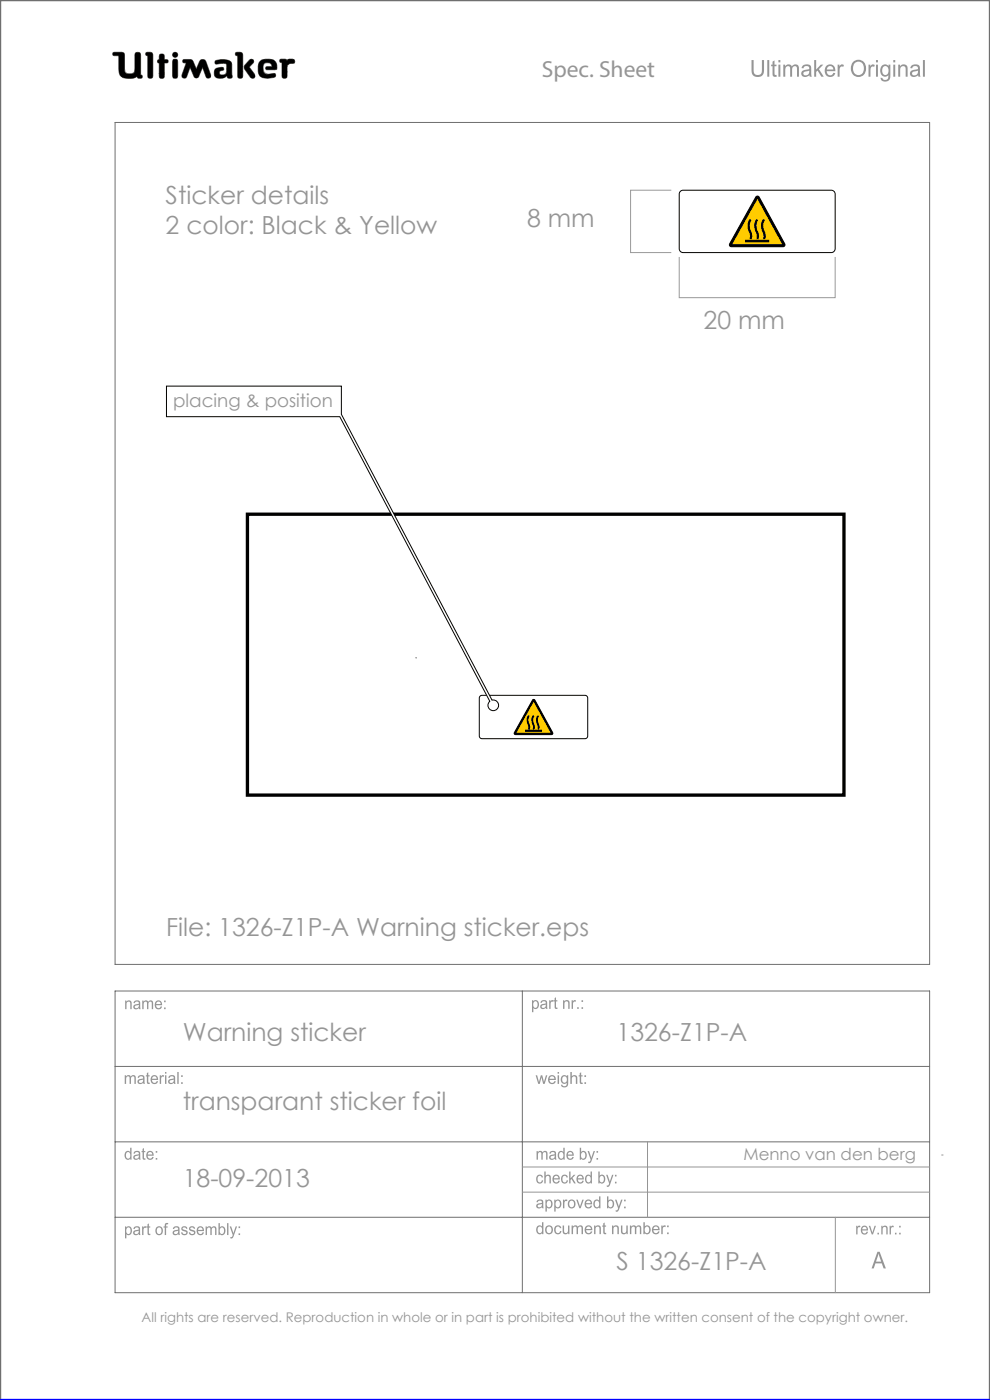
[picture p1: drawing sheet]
<svg xmlns="http://www.w3.org/2000/svg" width="210mm" height="297mm" viewBox="0 0 210 297" stroke-linecap="round" stroke-linejoin="round" font-family="sans-serif">
<!-- layer: Laag 1 -->
<g fill="none" stroke="#6f6f6f" stroke-width=".21">
<path d="M24 11.1h1.8l.5 .2 .2 4a1.62 1.62 0 0 0 2 0l.2-4a.65 .65 0 0 1 .7-.2 .65 .65 0 0 1 .4 .6v4.2l.3 .1-.1 .6a.65 .65 0 0 1-.9-.3 4 4 0 0 1-3 .2l-.6-.5-.2-.6-.1-3.6h-1.2l-.1-.3zM29.1 16.2v.1M31 11.1l1.2 .1 .2 .4v4.8a.59 .59 0 0 1-.7 .2 .59 .59 0 0 1-.4-.5v-4.3l-.4-.1zM33.8 13.4h.1M33.8 12.6h.1M33.8 12.6l-.3 .1-.1 .3 .1 .3 .3 .1M33.8 12.6v-1a.59 .59 0 0 1 .7-.1 .59 .59 0 0 1 .4 .5v.6l.6 .1a.4 .4 0 0 1 0 .6l-.6 .1-.1 3.1a.59 .59 0 0 1-.6 .1 .59 .59 0 0 1-.4-.5v-2.7M36.8 12.6h.7l.2 .5v3l-.2 .4-.3 .1-.4-.1-.2-.4v-3zM38.9 12.7l1.3-.1 .6 .2 .8 1.9 .9-2 .6-.1 .4 .1 1.2 3.2v.5l-.4 .2-.4-.1-.9-2.2-.9 2-.5 .3-.3-.2-1-2.1-.7 1.9-.3 .4-.5-.1-.2-.1v-.5l.9-2.6-.7-.1zM42.1 16.2h.1M45.7 12.9a3.6 3.6 0 0 1 3.3 .3l.2 .5v2.1a.53 .53 0 0 1-.2 .8l-.7-.1-.2-.4a1.97 1.97 0 0 1-2.5 .2 1.34 1.34 0 0 1 .4-1.8l1.3-.2 .1 .6a.74 .74 0 0 0-.9 .7 .95 .95 0 0 0 1.4 .1l.2-.6-.1-1.5a2.7 2.7 0 0 0-2 0l-.4-.2zM50.1 11.1l1.2 .1 .2 .4-.1 4.8a.59 .59 0 0 1-.6 .2 .59 .59 0 0 1-.4-.5v-4.3l-.4-.1z"/>
<path d="M52.9 12.8l.4-.2 .4 .1 .1 .4-.9 1.1 1.1 1.5 .1 .6-.2 .3h-.4a5.9 5.9 0 0 1-1.7-2.3l.2-.5zM56.6 14.8h.1M56.6 14.8l-.3-.3 .2-.3 1.2-.1-.2-.5a1.04 1.04 0 0 0-1.7 .5l.2 1.3 .8 .4M56.6 14.8h1.7l.4-.2a1.66 1.66 0 0 0-1.5-2l-1.7 .1a2.65 2.65 0 0 0-.3 3.5 3.5 3.5 0 0 0 3.2 .1l.1-.3-.2-.4-1.5 .2M56.8 15.8h.1M59.5 12.6h1.1l.3 .2a1.21 1.21 0 0 1 1.5-.1l.1 .6-1 .2-.6 .4-.1 2.5a.59 .59 0 0 1-.6 .2 .59 .59 0 0 1-.4-.5v-2.8l-.4-.2zM24.4 26h172.8v178.6h-172.8zM24.4 210.2h172.8v64h-172.8zM110.8 210.2v64M24.4 226.2h172.8M24.4 242.2h172.8M24.4 258.2h172.8"/>
<circle cx="37.2" cy="11.6" r=".56"/>
</g>
<path d="M0 297v-297h210v297" fill="none" stroke="#6f6f6f" stroke-width=".5"/>
<path d="M110.8 247.6h86.4M110.8 252.9h86.4M137.4 242.2v16M177.2 258.2v16M199.7 245h.4" fill="none" stroke="#959595" stroke-width=".21"/>
<path d="M0 297h210" fill="none" stroke="#00f" stroke-width=".5"/>
<path d="M45.7 12.9l-.1 .4 .2 .3 1.7-.2 .6 .2-.1 1.8-.2 .4-.5 .1a.54 .54 0 0 1-.8-.5 .54 .54 0 0 1 .8-.5l.2-.1-.1-.4-.4-.1a1.31 1.31 0 0 0-1.5 .9 1.14 1.14 0 0 0 .3 1.2 1.14 1.14 0 0 0 1.2 .2l.8-.3a.23 .23 0 0 1 .3-.2 .23 .23 0 0 1 .2 .4 .58 .58 0 0 0 .8 .1 .58 .58 0 0 0 .1-.9v-2a1.32 1.32 0 0 0-1.7-1.1zM50 11.2v.5l.4 .1v4.5l.2 .3h.6l.3-.4v-4.7l-.4-.4zM53 12.7l-1.1 1.2-.1 .5 1.4 2.1 .6 .1 .3-.3v-.4l-1.2-1.7 .9-.9v-.4l-.3-.3zM55.1 13a2.66 2.66 0 0 0 .3 3.4l1.4 .2 1.3-.2 .4-.3-.2-.5-1.5 .2-.6-.2-.3-.4-.1-.9a.98 .98 0 0 1 .7-1 .98 .98 0 0 1 1.1 .5l.1 .3-1.2 .1-.1 .4 .2 .2h1.6a.49 .49 0 0 0 .5-.2 .49 .49 0 0 0 0-.6 1.57 1.57 0 0 0-2-1.4h-.9zM59.4 12.6v.5l.4 .2v3l.3 .3h.5l.3-.4v-2.3l.6-.4 .9-.1 .1-.6-.4-.3-.9 .1-.3 .2-.3-.2zM36.7 12.6l-.1 3.7 .2 .3h.6l.3-.4v-3.3l-.3-.3zM36.6 11.6a.56 .56 0 0 0 1.1 0 .56 .56 0 0 0-1.1 0zM33.9 11.6l-.1 1-.3 .2-.1 .3 .4 .3v3l.2 .2h.5l.3-.1 .1-.3v-2.8l.7-.1 .1-.4-.2-.2-.6-.1-.2-1.1zM31 11.2l-.1 .5 .4 .1 .1 4.5 .2 .3h.5l.3-.4v-4.7l-.4-.4zM38.8 12.7v.6h.7l-.9 2.7 .2 .5 .4 .1 .3-.2 .8-2.1 .9 2 .2 .2h.4l.3-.2 .9-2 .8 2.1 .5 .2 .4-.3v-.4l-1-2.8-.3-.4-.5-.1-.4 .2-.9 1.9-.9-2-.5-.1zM24 11.2l-.1 .3 .2 .3h1.1v2.7a1.73 1.73 0 0 0 2.1 2.1 2.42 2.42 0 0 0 1.8-.4l.3 .4h.6l.2-.3-.1-.3-.3-.1v-4.3l-.1-.3-.2-.2h-.6l-.3 .4v3.4a.89 .89 0 0 1-1.3 .8 .81 .81 0 0 1-.9-1.1l-.1-3.3-.5-.2z" fill-rule="evenodd" fill="#000"/>
<g fill="#959595">
<path d="M195.8 12.7h.4v3.6h-.4zM193.5 15.4a.59 .59 0 0 0 .6 .6 .59 .59 0 0 0 .6-.6v-.4zM193.3 14a1.02 1.02 0 0 1 1.1-.4 1.02 1.02 0 0 1 .7 1l.2 1.7h-.5v-.3a.93 .93 0 0 1-1.1 .3 .93 .93 0 0 1-.7-.9 1.85 1.85 0 0 1 1.7-.8 .62 .62 0 0 0-.5-.6 .62 .62 0 0 0-.7 .5l-.4-.1zM190.5 13.7h.4v.4a.88 .88 0 0 1 1.1-.4 .88 .88 0 0 1 .5 1v1.6h-.4v-1.6a.6 .6 0 0 0-.7-.6 .6 .6 0 0 0-.5 .8v1.4h-.4zM189.5 13.7h.4v2.6h-.4zM189.5 12.7h.4v.5h-.4zM187.5 14.1a1.07 1.07 0 0 0 .3 1.8 1.01 1.01 0 0 0 .7-.9 1.01 1.01 0 0 0-.7-1zM187 14a.94 .94 0 0 1 1.5 0v-.3h.4v2.2a1.07 1.07 0 0 1-.8 1.4 1.07 1.07 0 0 1-1.3-.8l.4 .1a.7 .7 0 0 0 .9 .3 .7 .7 0 0 0 .3-1 1.13 1.13 0 0 1-1.4 0 1.13 1.13 0 0 1-.2-1.4zM185.8 13.7h.4v2.6h-.4zM185.8 12.7h.4v.5h-.4zM184.2 13.7h.4v.4a.58 .58 0 0 1 1-.3l-.2 .4a.56 .56 0 0 0-.6 .1 .56 .56 0 0 0-.2 .6v1.4h-.4zM181.3 13.4a1.45 1.45 0 0 0-.3 1.7 1.45 1.45 0 0 0 1.4 .8 1.51 1.51 0 0 0 .8-1.5 1.51 1.51 0 0 0-1.1-1.3zM180.9 13.2a1.66 1.66 0 0 1 2.1-.3 1.66 1.66 0 0 1 .7 2 1.64 1.64 0 0 1-2 1.4 1.64 1.64 0 0 1-1.2-2.2zM177.7 13.7h.4v.4a.58 .58 0 0 1 .9-.3l-.1 .4a.56 .56 0 0 0-.7 .1 .56 .56 0 0 0-.1 .6v1.4h-.4zM175.6 14.2l-.2 .5h1.4a.68 .68 0 0 0-.4-.6 .68 .68 0 0 0-.8 .1zM175.2 14a1.15 1.15 0 0 1 1.4-.2 1.15 1.15 0 0 1 .6 1.3h-1.8a.72 .72 0 0 0 .5 .8 .72 .72 0 0 0 .9-.5l.4 .1a1.18 1.18 0 0 1-1.5 .8 1.18 1.18 0 0 1-.7-1.6zM172.7 12.7h.4v2.1l1-1.1h.5l-.9 1 1 1.6h-.5l-.8-1.3-.3 .3v1h-.4zM170.5 15.4a.59 .59 0 0 0 .5 .6 .59 .59 0 0 0 .6-.6l.1-.4zM170.2 14a1.02 1.02 0 0 1 1.2-.4 1.02 1.02 0 0 1 .7 1l.1 1.7h-.4l-.1-.3a.93 .93 0 0 1-1.1 .3 .93 .93 0 0 1-.6-.9 1.85 1.85 0 0 1 1.7-.8 .62 .62 0 0 0-.6-.6 .62 .62 0 0 0-.7 .5l-.4-.1zM166.2 13.7h.3v.4a.81 .81 0 0 1 1.5 0 .79 .79 0 0 1 .9-.4 .79 .79 0 0 1 .6 .8v1.8h-.4v-1.6a.55 .55 0 0 0-.6-.7 .55 .55 0 0 0-.5 .8v1.5h-.4v-1.7a.52 .52 0 0 0-.5-.6 .52 .52 0 0 0-.5 .6v1.7h-.4zM165.1 13.7h.4v2.6h-.4zM165.1 12.7h.4v.5h-.4zM163.9 13.1l.4-.3v.9h.4v.4h-.4v1.4l.1 .4h.3l.1 .4a.61 .61 0 0 1-.7-.1 .61 .61 0 0 1-.2-.7v-1.4h-.3v-.4h.3zM162.8 12.7h.4v3.6h-.4zM159.4 12.7h.5v2.1a.91 .91 0 0 0 .8 1.1 .91 .91 0 0 0 .9-1.1v-2.1h.5v2.1a1.34 1.34 0 0 1-1.4 1.5 1.34 1.34 0 0 1-1.3-1.5z"/>
<path d="M34.8 213.7h.3v.4h-.3zM34.8 212.3h.3v.3h-.3zM33.3 212.6l-.2 .4h1l-.3-.5zM33 212.5a.8 .8 0 0 1 1-.2 .8 .8 0 0 1 .4 1h-1.3a.5 .5 0 0 0 .4 .5 .5 .5 0 0 0 .6-.3h.3a.83 .83 0 0 1-1.1 .6 .83 .83 0 0 1-.5-1.2zM30.2 212.3h.2v.2a.56 .56 0 0 1 .5-.3 .56 .56 0 0 1 .5 .3 .55 .55 0 0 1 .7-.3 .55 .55 0 0 1 .4 .6v1.3h-.3v-1.2a.39 .39 0 0 0-.4-.4 .39 .39 0 0 0-.3 .5v1.1h-.3v-1.2a.36 .36 0 0 0-.4-.4 .36 .36 0 0 0-.3 .4v1.2h-.3zM28.6 213.5a.44 .44 0 0 0 .5 .4 .44 .44 0 0 0 .4-.6v-.1zM28.4 212.5a.78 .78 0 0 1 1.1-.2 .78 .78 0 0 1 .2 1l.1 .8h-.3v-.2a.6 .6 0 0 1-.9 .2 .6 .6 0 0 1-.1-1l.7-.1a.31 .31 0 0 0 .2-.5 .31 .31 0 0 0-.5 0l-.3 .3h-.3zM26.5 212.3h.3v.2a.61 .61 0 0 1 .8-.2 .61 .61 0 0 1 .3 .7v1.1h-.3v-1.4a.43 .43 0 0 0-.5-.2 .43 .43 0 0 0-.3 .6v1h-.3z"/>
<path d="M38.4 229.6h.4v.3h-.4zM38.4 228.1h.4v.4h-.4zM37.6 227.4h.3v2.5h-.3zM36 229.3a.47 .47 0 0 0 .6 .4 .47 .47 0 0 0 .3-.7zM35.8 228.3a.79 .79 0 0 1 1.1-.2 .79 .79 0 0 1 .3 1.1v.7h-.3v-.2a.61 .61 0 0 1-.9 .2 .61 .61 0 0 1-.1-.9l.7-.2a.28 .28 0 0 0 .2-.3 .28 .28 0 0 0-.4-.2l-.3 .1-.1 .3-.3-.1zM35 228.1h.3v1.8h-.3zM35 227.4h.3v.4h-.3zM33.9 228.1h.3v.3l.2-.3 .4 .1-.1 .3-.3-.1-.2 .3v1.2h-.3zM32.4 228.5l-.1 .4h.9l-.3-.5zM32.2 228.3a.81 .81 0 0 1 .9-.1 .81 .81 0 0 1 .4 .9h-1.3a.51 .51 0 0 0 .4 .6 .51 .51 0 0 0 .6-.3h.3a.84 .84 0 0 1-1.1 .5 .84 .84 0 0 1-.4-1.1zM31.2 227.7l.2-.2v.6h.3v.3h-.3v1l.1 .3h.2l.1 .2a.44 .44 0 0 1-.5 0 .44 .44 0 0 1-.1-.5v-1h-.3v-.3h.3zM29.5 229.3a.47 .47 0 0 0 .6 .4 .47 .47 0 0 0 .3-.7zM29.3 228.3a.79 .79 0 0 1 1.1-.2 .79 .79 0 0 1 .3 1.1v.7h-.3v-.2a.61 .61 0 0 1-.9 .2 .61 .61 0 0 1-.1-.9l.7-.2a.28 .28 0 0 0 .2-.3 .28 .28 0 0 0-.4-.2l-.3 .1-.1 .3-.3-.1zM26.5 228.1h.2v.3a.57 .57 0 0 1 1 0 .56 .56 0 0 1 .7-.3 .56 .56 0 0 1 .4 .6v1.2h-.3v-1.1a.4 .4 0 0 0-.4-.5 .4 .4 0 0 0-.3 .6v1h-.3v-1.1a.37 .37 0 0 0-.4-.5 .37 .37 0 0 0-.3 .5v1.1h-.3z"/>
<path d="M33 245.7h.4v.3h-.4zM33 244.2h.4v.3h-.4zM31.5 244.5l-.2 .4h1l-.3-.5zM31.2 244.4a.81 .81 0 0 1 1-.1 .81 .81 0 0 1 .4 .9h-1.3a.5 .5 0 0 0 .4 .6 .5 .5 0 0 0 .6-.4l.3 .1a.84 .84 0 0 1-1.1 .5 .84 .84 0 0 1-.5-1.2zM30.2 243.7l.3-.2v.7h.3v.2h-.3v1.1l.1 .2h.2l.1 .3a.43 .43 0 0 1-.5 0 .43 .43 0 0 1-.2-.5v-1.1h-.2v-.2h.2zM28.6 245.4a.44 .44 0 0 0 .5 .4 .44 .44 0 0 0 .4-.6v-.1zM28.4 244.4a.78 .78 0 0 1 1.1-.2 .78 .78 0 0 1 .2 1l.1 .8h-.3v-.2a.61 .61 0 0 1-.9 .2 .61 .61 0 0 1-.1-.9l.7-.2a.28 .28 0 0 0 .2-.3 .28 .28 0 0 0-.4-.2l-.3 .1-.1 .2h-.3zM27 244.4a.73 .73 0 0 0-.3 .8 .73 .73 0 0 0 .7 .6 .82 .82 0 0 0-.2-1.4zM26.6 244.4l.5-.3 .5 .3v-.9h.3v2.5h-.3v-.2a.71 .71 0 0 1-.9 .1 .71 .71 0 0 1-.3-.8z"/>
<path d="M50.6 261.7h.3v.3h-.3zM50.6 260.2h.3v.3h-.3zM48.7 260.2h.3l.5 1.5 .5-1.5h.3l-.7 1.8a.74 .74 0 0 1-.7 .7l-.1-.3h.3l.3-.4zM48.2 259.5h.3v2.5h-.3zM46.7 260.6a.67 .67 0 0 0-.1 .7 .67 .67 0 0 0 .6 .4 .83 .83 0 0 0-.1-1.3zM46.3 259.5h.3v.9a.7 .7 0 0 1 .9-.2 .7 .7 0 0 1 .3 .9 .71 .71 0 0 1-.3 .8 .71 .71 0 0 1-.9-.1v.2h-.3zM43.6 260.2h.3v.2a.56 .56 0 0 1 .5-.3 .56 .56 0 0 1 .5 .4 .55 .55 0 0 1 .6-.4 .55 .55 0 0 1 .4 .6v1.3h-.3v-1.1a.39 .39 0 0 0-.4-.5 .39 .39 0 0 0-.3 .5v1.1h-.3v-1.2a.36 .36 0 0 0-.3-.4 .36 .36 0 0 0-.4 .4v1.2h-.3zM42.2 260.5l-.2 .4h1l-.3-.5zM41.9 260.4a.8 .8 0 0 1 1-.2 .8 .8 0 0 1 .4 1h-1.3a.5 .5 0 0 0 .4 .6 .5 .5 0 0 0 .6-.4l.3 .1a.83 .83 0 0 1-1.1 .5 .83 .83 0 0 1-.5-1.2zM40.3 260.3a.7 .7 0 0 1 1.1 .3l-.3 .1a.34 .34 0 0 0-.4-.3 .34 .34 0 0 0-.3 .4 .88 .88 0 0 1 1 .8 .74 .74 0 0 1-.7 .4 .74 .74 0 0 1-.7-.5l.3-.1a.38 .38 0 0 0 .5 .4 .38 .38 0 0 0 .3-.5 .88 .88 0 0 1-1-.8zM38.6 260.3a.7 .7 0 0 1 1.2 .3l-.3 .1a.34 .34 0 0 0-.4-.3 .34 .34 0 0 0-.3 .4 .88 .88 0 0 1 1 .8 .74 .74 0 0 1-.8 .4 .74 .74 0 0 1-.6-.5l.3-.1a.38 .38 0 0 0 .4 .4 .38 .38 0 0 0 .3-.5 .88 .88 0 0 1-.9-.8zM37 261.4a.44 .44 0 0 0 .5 .4 .44 .44 0 0 0 .3-.6v-.1zM36.8 260.4a.78 .78 0 0 1 1-.2 .78 .78 0 0 1 .3 1l.1 .8h-.3l-.1-.2a.6 .6 0 0 1-.9 .2 .6 .6 0 0 1 0-.9l.6-.2a.31 .31 0 0 0 .2-.5 .31 .31 0 0 0-.5 0l-.3 .3h-.2zM35.1 259.5h.6l-.1 .2-.3 .2-.1 .3h.4v.2h-.4v1.6h-.3v-1.6h-.2v-.2h.2zM33.4 260.6a.63 .63 0 0 0-.1 .8 .63 .63 0 0 0 .8 .2 .64 .64 0 0 0 .1-.9 .64 .64 0 0 0-.8-.1zM33.2 260.4a.87 .87 0 0 1 1.4 .7 .87 .87 0 0 1-1.4 .7l-.2-.7zM31.3 259.7l.3-.2v.7h.3v.2h-.3v1.1l.1 .2h.2v.3a.43 .43 0 0 1-.5 0 .43 .43 0 0 1-.1-.5v-1.1h-.2v-.2h.2zM30.1 260.2h.3v.3l.2-.3h.5l-.1 .3h-.4l-.1 .2-.1 1.3h-.3zM28.6 261.4a.44 .44 0 0 0 .5 .4 .44 .44 0 0 0 .3-.6v-.1zM28.4 260.4a.78 .78 0 0 1 1.1-.2 .78 .78 0 0 1 .2 1l.1 .8h-.3l-.1-.2a.6 .6 0 0 1-.9 .2 .6 .6 0 0 1 0-.9l.7-.2a.31 .31 0 0 0 .2-.5 .31 .31 0 0 0-.6 0l-.2 .3h-.3zM27.1 260.4a.83 .83 0 0 0 .1 1.4 .77 .77 0 0 0 .5-.7 .77 .77 0 0 0-.5-.7zM26.5 260.2h.3v.2a.7 .7 0 0 1 .9-.2 .7 .7 0 0 1 .3 .9 .71 .71 0 0 1-.3 .8 .71 .71 0 0 1-.9-.1v.9h-.3z"/>
<path d="M190.7 261.5h.4v.4h-.4zM190.7 260h.4v.4h-.4zM189.8 261.5h.4v.4h-.4zM188.7 260h.3v.3l.2-.3 .4 .1-.1 .3h-.3l-.2 .2v1.3h-.3zM186.9 260h.3v.3a.6 .6 0 0 1 .7-.3 .6 .6 0 0 1 .4 .7v1.2h-.3v-1.4a.42 .42 0 0 0-.6-.2 .42 .42 0 0 0-.2 .6v1h-.3zM186.1 261.5h.3v.4h-.3zM184.3 260h.3l.4 1.5 .5-1.5h.3l-.6 1.9h-.3zM183.1 260.4l-.2 .4h.9l-.3-.5zM182.8 260.3a.78 .78 0 0 1 1-.2 .78 .78 0 0 1 .3 .9h-1.2a.49 .49 0 0 0 .3 .6 .49 .49 0 0 0 .6-.3h.3a.81 .81 0 0 1-1.1 .6 .81 .81 0 0 1-.4-1.2zM181.6 260h.3v.3l.2-.3 .4 .1-.1 .3h-.3l-.2 .2v1.3h-.3z"/>
<path d="M123.4 213.7h.3v.3h-.3zM123.4 212.2h.3v.4h-.3zM122.4 213.7h.4v.3h-.4zM121.3 212.2h.2v.3l.2-.3 .5 .1-.1 .2h-.4l-.1 .2-.1 1.3h-.2zM119.4 212.2h.3v.3a.61 .61 0 0 1 .8-.3 .61 .61 0 0 1 .3 .7v1.1h-.3v-1.3a.43 .43 0 0 0-.5-.2 .43 .43 0 0 0-.3 .5v1h-.3zM117.6 211.7l.3-.1v.6h.3v.2h-.3v1.1l.1 .2h.2l.1 .3a.43 .43 0 0 1-.5 0 .43 .43 0 0 1-.2-.5v-1.1h-.2v-.2h.2zM116.5 212.2h.3v.3l.2-.3 .4 .1-.1 .2h-.3l-.2 .2v1.3h-.3zM114.9 213.4a.44 .44 0 0 0 .6 .4 .44 .44 0 0 0 .3-.6v-.1zM114.8 212.4a.78 .78 0 0 1 1-.2 .78 .78 0 0 1 .3 1.1l.1 .7h-.3l-.1-.2a.6 .6 0 0 1-.9 .2 .6 .6 0 0 1 0-.9l.6-.2a.31 .31 0 0 0 .2-.4 .31 .31 0 0 0-.5-.1l-.3 .4-.3-.1zM113.4 212.5a.72 .72 0 0 0-.3 .7 .72 .72 0 0 0 .7 .6 .83 .83 0 0 0-.2-1.4zM112.8 212.2h.3v.2a.7 .7 0 0 1 .9-.1 .7 .7 0 0 1 .3 .8 .72 .72 0 0 1-.3 .8 .72 .72 0 0 1-.9-.1v.9h-.3z"/>
<path d="M126.5 245.7h.4v.3h-.4zM126.5 244.2h.4v.3h-.4zM124.6 244.2h.4l.4 1.5 .5-1.5h.3l-.6 1.8a.74 .74 0 0 1-.8 .7v-.3h.3l.2-.4zM123.4 244.6a.67 .67 0 0 0-.2 .8 .67 .67 0 0 0 .7 .4 .83 .83 0 0 0-.2-1.4zM123 243.5h.3v.9a.7 .7 0 0 1 .8-.1 .7 .7 0 0 1 .4 .8 .71 .71 0 0 1-.3 .8 .71 .71 0 0 1-1-.1v.2h-.2zM120.6 244.5l-.1 .4h.9l-.3-.5zM120.4 244.4a.8 .8 0 0 1 .9-.1 .8 .8 0 0 1 .4 .9h-1.3a.5 .5 0 0 0 .4 .6 .5 .5 0 0 0 .6-.4l.3 .1a.83 .83 0 0 1-1.1 .5 .83 .83 0 0 1-.4-1.2zM118.9 244.4a.73 .73 0 0 0-.3 .8 .73 .73 0 0 0 .6 .6 .83 .83 0 0 0-.1-1.4zM118.5 244.4l.5-.3 .5 .3v-.9h.3v2.5h-.3v-.2a.71 .71 0 0 1-.9 .2 .71 .71 0 0 1-.3-.9zM116.8 245.4a.44 .44 0 0 0 .5 .4 .44 .44 0 0 0 .4-.6v-.1zM116.7 244.4a.78 .78 0 0 1 1-.2 .78 .78 0 0 1 .3 1.1v.7h-.3v-.2a.6 .6 0 0 1-.9 .2 .6 .6 0 0 1-.1-.9l.7-.2a.31 .31 0 0 0 .2-.5 .31 .31 0 0 0-.5 0l-.3 .4-.3-.1zM113.8 244.2h.3v.2a.56 .56 0 0 1 .5-.3 .56 .56 0 0 1 .5 .4 .55 .55 0 0 1 .6-.3 .55 .55 0 0 1 .4 .6v1.2h-.3v-1.1a.39 .39 0 0 0-.4-.5 .39 .39 0 0 0-.3 .6v1h-.3v-1.2a.36 .36 0 0 0-.3-.4 .36 .36 0 0 0-.4 .4v1.2h-.3z"/>
<path d="M124 229.6h.3v.3h-.3zM124 228.1h.3v.4h-.3zM123 227.7l.3-.2v.6h.3v.3h-.3v1l.1 .3h.2v.2a.45 .45 0 0 1-.5 0 .45 .45 0 0 1-.1-.5v-1h-.3v-.3h.3zM121 227.4h.3v.9a.65 .65 0 0 1 .8-.2 .65 .65 0 0 1 .4 .7v1.1h-.3v-1.1a.44 .44 0 0 0-.6-.5 .44 .44 0 0 0-.3 .6v1h-.3zM119.4 228.5a.63 .63 0 0 0-.1 .8 .63 .63 0 0 0 .8 .2 .62 .62 0 0 0 .1-.8 .62 .62 0 0 0-.8-.2zM119.1 228.3l.4-.2h.4l.3 .2v-.2h.3v1.6a.79 .79 0 0 1-.5 1 .79 .79 0 0 1-1-.6h.3a.51 .51 0 0 0 .7 .3 .51 .51 0 0 0 .2-.7 .87 .87 0 0 1-1.2-.2 .87 .87 0 0 1 .1-1.2zM118.3 228.1h.3v1.8h-.3zM118.3 227.4h.3v.4h-.3zM116.7 228.5l-.1 .4h1l-.3-.5zM116.5 228.3a.84 .84 0 0 1 1-.1 .84 .84 0 0 1 .4 .9h-1.3a.53 .53 0 0 0 .4 .6 .53 .53 0 0 0 .6-.3h.3a.9 .9 0 0 1-1.3 .5 .9 .9 0 0 1-.3-1.4zM113.6 228.1h.3l.4 1.5 .4-1.5h.3l.4 1.4 .4-1.4h.3l-.6 1.8h-.3l-.3-1.4-.4 1.4h-.3z"/>
<path d="M186.3 265.9l-.5 1.7h1.1zM186.1 265.6h.5l1.3 3.5h-.5l-.4-1.1h-1.3l-.4 1.1h-.4z"/>
<path d="M132.4 256h.3v.3h-.3zM132.4 254.5h.3v.4h-.3zM130.5 254.5h.3l.5 1.5 .5-1.5h.3l-.7 1.9a.67 .67 0 0 1-.8 .6v-.3h.3l.2-.4zM129.2 254.9a.67 .67 0 0 0-.2 .8 .67 .67 0 0 0 .7 .4 .82 .82 0 0 0-.2-1.4zM128.8 253.8h.3v.9a.72 .72 0 0 1 .8-.1 .72 .72 0 0 1 .4 .8 .73 .73 0 0 1-.4 .9 .73 .73 0 0 1-.9-.2v.2h-.2zM126.4 254.8a.73 .73 0 0 0-.2 .8 .73 .73 0 0 0 .6 .5 .82 .82 0 0 0-.2-1.4zM126.1 254.7l.5-.2 .5 .2v-.9h.3v2.5h-.3v-.2a.72 .72 0 0 1-.9 .2 .72 .72 0 0 1-.3-.9zM124.5 254.9l-.2 .3h1l-.3-.5zM124.2 254.7a.82 .82 0 0 1 1-.1 .82 .82 0 0 1 .4 .9h-1.3a.51 .51 0 0 0 .4 .6 .51 .51 0 0 0 .6-.4l.3 .1a.88 .88 0 0 1-1.3 .4 .88 .88 0 0 1-.2-1.3zM122.2 254.5h.3l.5 1.5 .5-1.5h.3l-.6 1.8h-.3zM120.9 254.9a.64 .64 0 0 0-.1 .9 .64 .64 0 0 0 .8 .1 .64 .64 0 0 0 .1-.8 .64 .64 0 0 0-.8-.2zM120.3 255.4a.95 .95 0 0 1 1.9 0 .95 .95 0 0 1-1.9 0zM119.4 254.5h.3v.3l.2-.3 .5 .1-.1 .2h-.4l-.1 .2-.1 1.3h-.3zM118 254.9a.7 .7 0 0 0-.1 .8 .7 .7 0 0 0 .6 .4 .82 .82 0 0 0-.2-1.4zM117.6 254.5h.2v.2a.72 .72 0 0 1 .9-.1 .72 .72 0 0 1 .4 .8 .73 .73 0 0 1-.3 .8 .73 .73 0 0 1-.9-.1v.9h-.3zM116.1 254.9a.7 .7 0 0 0-.1 .8 .7 .7 0 0 0 .6 .4 .82 .82 0 0 0-.2-1.4zM115.7 254.5h.3v.2a.72 .72 0 0 1 .9-.1 .72 .72 0 0 1 .3 .8 .73 .73 0 0 1-.3 .8 .73 .73 0 0 1-.9-.1v.9h-.3zM114.1 255.7a.47 .47 0 0 0 .6 .4 .47 .47 0 0 0 .2-.7zM113.9 254.7a.79 .79 0 0 1 1.1-.2 .79 .79 0 0 1 .2 1.1l.1 .7h-.3v-.2a.61 .61 0 0 1-1 .2 .61 .61 0 0 1 0-.9l.7-.2a.28 .28 0 0 0 .2-.3 .28 .28 0 0 0-.4-.2l-.3 .1-.1 .3-.3-.1z"/>
<path d="M130.4 250.7h.4v.4h-.4zM130.4 249.2h.4v.4h-.4zM128.6 249.2h.3l.5 1.5 .4-1.5h.3l-.6 1.9a.74 .74 0 0 1-.8 .7v-.3h.3l.2-.4zM127.3 249.6a.67 .67 0 0 0-.2 .8 .67 .67 0 0 0 .7 .4 .83 .83 0 0 0-.2-1.4zM126.9 248.5h.3v.9a.7 .7 0 0 1 .9-.1 .7 .7 0 0 1 .3 .8 .71 .71 0 0 1-.3 .9 .71 .71 0 0 1-.9-.2v.3h-.3zM124.6 249.5a.73 .73 0 0 0-.2 .8 .73 .73 0 0 0 .6 .5 .83 .83 0 0 0-.2-1.4zM124.3 249.4l.5-.2 .5 .2v-.9h.3v2.6h-.3v-.3a.7 .7 0 0 1-.9 .2 .7 .7 0 0 1-.3-.9zM122.7 249.6l-.1 .4h.9l-.3-.5zM122.5 249.5a.8 .8 0 0 1 1-.2 .8 .8 0 0 1 .3 .9h-1.2a.5 .5 0 0 0 .3 .6 .5 .5 0 0 0 .6-.3h.3a.83 .83 0 0 1-1.1 .5 .83 .83 0 0 1-.4-1.1zM120.7 248.5h.3v1.5l.7-.8h.4l-.7 .7 .7 1.2h-.3l-.6-1-.2 .2v.8h-.3zM119.3 249.4a.71 .71 0 0 1 1.2 .4h-.3a.47 .47 0 0 0-.6-.3 .47 .47 0 0 0-.3 .6 .47 .47 0 0 0 .3 .7 .47 .47 0 0 0 .6-.4h.3a.79 .79 0 0 1-1 .7 .79 .79 0 0 1-.5-1.2zM117.7 249.6l-.2 .4h1l-.4-.5zM117.4 249.5a.8 .8 0 0 1 1-.2 .8 .8 0 0 1 .4 .9h-1.3a.5 .5 0 0 0 .3 .6 .5 .5 0 0 0 .6-.3h.3a.83 .83 0 0 1-1.1 .5 .83 .83 0 0 1-.4-1.1zM115.5 248.5h.2v.9a.61 .61 0 0 1 .8-.2 .61 .61 0 0 1 .3 .7v1.2h-.2v-1.2a.43 .43 0 0 0-.5-.4 .43 .43 0 0 0-.4 .6v1h-.2zM114 249.4a.71 .71 0 0 1 1.2 .4h-.3a.47 .47 0 0 0-.6-.3 .47 .47 0 0 0-.3 .6 .47 .47 0 0 0 .3 .7 .47 .47 0 0 0 .6-.4h.3a.79 .79 0 0 1-1 .7 .79 .79 0 0 1-.5-1.2z"/>
<path d="M141.5 261.5h.3v.3h-.3zM141.5 260h.3v.3h-.3zM140.3 260h.2v.3l.3-.3h.4l-.1 .3h-.3l-.2 .2v1.3h-.3zM138.8 260.3l-.2 .4h1l-.3-.5zM138.5 260.2a.83 .83 0 0 1 1-.2 .83 .83 0 0 1 .4 1h-1.3a.52 .52 0 0 0 .4 .6 .52 .52 0 0 0 .6-.4l.3 .1a.89 .89 0 0 1-1.3 .4 .89 .89 0 0 1-.2-1.3zM136.9 260.4a.67 .67 0 0 0-.2 .8 .67 .67 0 0 0 .7 .4 .81 .81 0 0 0-.2-1.4zM136.5 259.3h.3v.9a.73 .73 0 0 1 .9-.2 .73 .73 0 0 1 .3 .9 .74 .74 0 0 1-.3 .8 .74 .74 0 0 1-.9-.1v.2h-.3zM133.6 260h.3v.2a.59 .59 0 0 1 1 .1 .58 .58 0 0 1 .7-.4 .58 .58 0 0 1 .4 .7v1.2h-.3v-1.1a.4 .4 0 0 0-.4-.5 .4 .4 0 0 0-.3 .6v1h-.3v-1.2a.42 .42 0 0 0-.6-.4 .42 .42 0 0 0-.2 .7v.9h-.3zM131.7 260h.3v1a.45 .45 0 0 0 .5 .6 .45 .45 0 0 0 .4-.6v-1h.3v1.8h-.3v-.3a.63 .63 0 0 1-.8 .3 .63 .63 0 0 1-.4-.7zM129.8 260h.3v.2a.64 .64 0 0 1 .8-.2 .64 .64 0 0 1 .4 .7v1.1h-.3v-1.1a.44 .44 0 0 0-.5-.5 .44 .44 0 0 0-.4 .6v1h-.3zM128 259.5l.3-.2v.7h.3v.2h-.3v1.1v.2h.3v.3a.44 .44 0 0 1-.5 0 .44 .44 0 0 1-.1-.5v-1.1h-.3v-.2h.3zM126 260h.3v.2a.64 .64 0 0 1 .8-.2 .64 .64 0 0 1 .4 .7v1.1h-.3v-1.1a.44 .44 0 0 0-.5-.5 .44 .44 0 0 0-.4 .6v1h-.3zM124.5 260.3l-.2 .4h1l-.3-.5zM124.2 260.2a.83 .83 0 0 1 1-.2 .83 .83 0 0 1 .4 1h-1.3a.52 .52 0 0 0 .4 .6 .52 .52 0 0 0 .6-.4l.3 .1a.89 .89 0 0 1-1.2 .4 .89 .89 0 0 1-.3-1.3zM121.3 260h.2v.2a.59 .59 0 0 1 1.1 .1 .58 .58 0 0 1 .6-.4 .58 .58 0 0 1 .5 .7v1.2h-.3v-1.1a.4 .4 0 0 0-.5-.5 .4 .4 0 0 0-.3 .6v1h-.3v-1.2a.42 .42 0 0 0-.5-.4 .42 .42 0 0 0-.2 .7v.9h-.3zM119.4 260h.3v1a.45 .45 0 0 0 .4 .6 .45 .45 0 0 0 .4-.6v-1h.3v1.8h-.3v-.3a.63 .63 0 0 1-.7 .3 .63 .63 0 0 1-.4-.7zM117.8 260.1a.75 .75 0 0 1 1.3 .4l-.3 .1a.49 .49 0 0 0-.7-.4 .49 .49 0 0 0-.2 .7 .49 .49 0 0 0 .3 .7 .49 .49 0 0 0 .6-.5l.3 .1a.82 .82 0 0 1-1.1 .6 .82 .82 0 0 1-.4-1.1zM116.1 260.4a.64 .64 0 0 0-.1 .9 .64 .64 0 0 0 .9 .1 .64 .64 0 0 0 0-.9 .64 .64 0 0 0-.8-.1zM115.5 260.9a.95 .95 0 0 1 1.9 0 .95 .95 0 0 1-1.9 0zM114.2 260.4a.63 .63 0 0 0-.1 .8 .63 .63 0 0 0 .8 .2 .7 .7 0 0 0 .1-.8 .7 .7 0 0 0-.7-.4zM113.9 260.2l.6-.3 .5 .3v-.9h.3v2.5h-.3v-.2a.73 .73 0 0 1-.9 .2 .73 .73 0 0 1-.4-.9z"/>
</g>
<path d="M160.6 41.8l.3 .1 5.4 9.9-.1 .3-11.2-.1z" fill="#fc0"/>
<path d="M144.3 40.6l.6-.2h31.4a.83 .83 0 0 1 .9 .8v11.6a.83 .83 0 0 1-.9 .8h-31.4a.83 .83 0 0 1-.8-.8v-11.6zM159 46.7h.2a2.59 2.59 0 0 0 .2 2.8l.1 .7-.3 .4a4.1 4.1 0 0 0-.5-2.3v-.9zM160.4 41.7l.3-.1 .3 .2 5.5 9.9a.41 .41 0 0 1-.4 .6h-11l-.3-.2v-.4zM160.4 46.7h.3a2.59 2.59 0 0 0 .1 2.8l.1 .7-.3 .4a4.1 4.1 0 0 0-.5-2.3v-.9zM160.6 41.8l.3 .1 5.4 9.9-.1 .3-11.2-.1zM160.7 42l5.4 9.9h-11zM161.9 46.7h.2a2.59 2.59 0 0 0 .1 2.8l.1 .7-.2 .4a4.1 4.1 0 0 0-.5-2.3v-.9z" fill="none" stroke="#000" stroke-width=".21"/>
<g fill="#000">
<path d="M159 46.7h.2a2.59 2.59 0 0 0 .2 2.8l.1 .7-.3 .4a4.1 4.1 0 0 0-.5-2.3v-.9zM160.4 46.7h.3a2.59 2.59 0 0 0 .1 2.8l.1 .7-.3 .4a4.1 4.1 0 0 0-.5-2.3v-.9zM161.9 46.7h.2a2.59 2.59 0 0 0 .1 2.8l.1 .7-.2 .4a4.1 4.1 0 0 0-.5-2.3v-.9z"/>
<path d="M160.4 41.7l-5.6 10v.4l.3 .2h11a.41 .41 0 0 0 .4-.6l-5.5-9.9-.3-.2zM160.7 42l5.4 9.9h-11z"/>
</g>
<path d="M158.2 51h4.9v.3h-4.9z" fill="#000" stroke="#000" stroke-width=".21"/>
<path d="M142.4 40.4h-8.6v13.2h8.6M144.1 54.5v8.6h33.1v-8.6" fill="none" stroke="#999" stroke-width=".21"/>
<path d="M113.1 148.5l.2 .1 3.8 6.9v.2l-7.9-.1z" fill="#fc0"/>
<path d="M101.7 147.8l.5-.3 22.2 .1 .3 .5-.1 8.3-.5 .3-22.1-.1-.3-.5zM112 151.9h.2a2.13 2.13 0 0 0 .2 2.2l-.2 .6v-.7a2.02 2.02 0 0 1-.2-2.1zM113 151.9h.2a2.13 2.13 0 0 0 .2 2.2l-.2 .6v-.7a2.02 2.02 0 0 1-.2-2.1zM113.1 148.4l.4 .1 3.7 6.9-.1 .4h-7.7l-.3-.1v-.3zM113.1 148.5l.2 .1 3.8 6.9v.2l-7.9-.1zM113.2 148.7l3.8 6.9h-7.6zM114 151.9h.2a2.13 2.13 0 0 0 .2 2.2l-.2 .6v-.7a2.02 2.02 0 0 1-.2-2.1z" fill="none" stroke="#000" stroke-width=".21"/>
<g fill="#000">
<path d="M112 151.9h.2a2.13 2.13 0 0 0 .2 2.2l-.2 .6v-.7a2.02 2.02 0 0 1-.2-2.1zM113 151.9h.2a2.13 2.13 0 0 0 .2 2.2l-.2 .6v-.7a2.02 2.02 0 0 1-.2-2.1zM114 151.9h.2a2.13 2.13 0 0 0 .2 2.2l-.2 .6v-.7a2.02 2.02 0 0 1-.2-2.1z"/>
<path d="M113.1 148.4l-4 7v.3l.3 .1h7.7l.1-.4-3.7-6.9zM113.2 148.7l3.8 6.9h-7.6z"/>
</g>
<path d="M111.5 154.9h3.4v.2h-3.4z" fill="#000" stroke="#000" stroke-width=".21"/>
<path d="M52.5 109.1h126.5v59.6h-126.5z" fill="none" stroke="#000" stroke-width=".71" stroke-linecap="butt"/>
<circle cx="88.3" cy="139.5" r=".03" fill="#fff"/>
<circle cx="88.3" cy="139.5" r=".03" fill="none" stroke="#000" stroke-width=".21"/>
<path d="M35.3 81.9h37.1v6l32 60.6a1.13 1.13 0 0 1 1.4 1.3 1.13 1.13 0 0 1-1.7 .8 1.13 1.13 0 0 1-.2-1.8l-31.8-60.4h-36.8z" fill="#fff"/>
<path d="M35.3 81.9h37.1v6l32 60.6a1.13 1.13 0 0 1 1.4 1.3 1.13 1.13 0 0 1-1.7 .8 1.13 1.13 0 0 1-.2-1.8l-31.8-60.4h-36.8z" fill="none" stroke="#000" stroke-width=".21"/>
<g font-size="5.3" fill="#959595">
<text x="35.1" y="43.4">Sticker details</text>
<text x="35.1" y="49.7">2 color: Black &amp; Yellow</text>
<text x="111.8" y="48.1">8 mm</text>
<text x="149.2" y="69.8">20 mm</text>
<text x="35.3" y="198.5">File: 1326-Z1P-A Warning sticker.eps</text>
<text x="38.8" y="220.9">Warning sticker</text>
<text x="130.8" y="220.9">1326-Z1P-A</text>
<text x="38.8" y="235.4">transparant sticker foil</text>
<text x="38.8" y="251.8">18-09-2013</text>
<text x="130.8" y="269.3">S 1326-Z1P-A</text>
</g>
<text font-size="4.9" fill="#959595" x="114.9" y="16.3">Spec. Sheet</text>
<text font-size="3.9" fill="#959595" x="36.7" y="86.3">placing &amp; position</text>
<text font-size="3.5" fill="#959595" x="157.7" y="246.2">Menno van den berg</text>
<text font-size="2.8" fill="#959595" x="30" y="280.4">All rights are reserved. Reproduction in whole or in part is prohibited without the written consent of the copyright owner.</text>
</svg>
